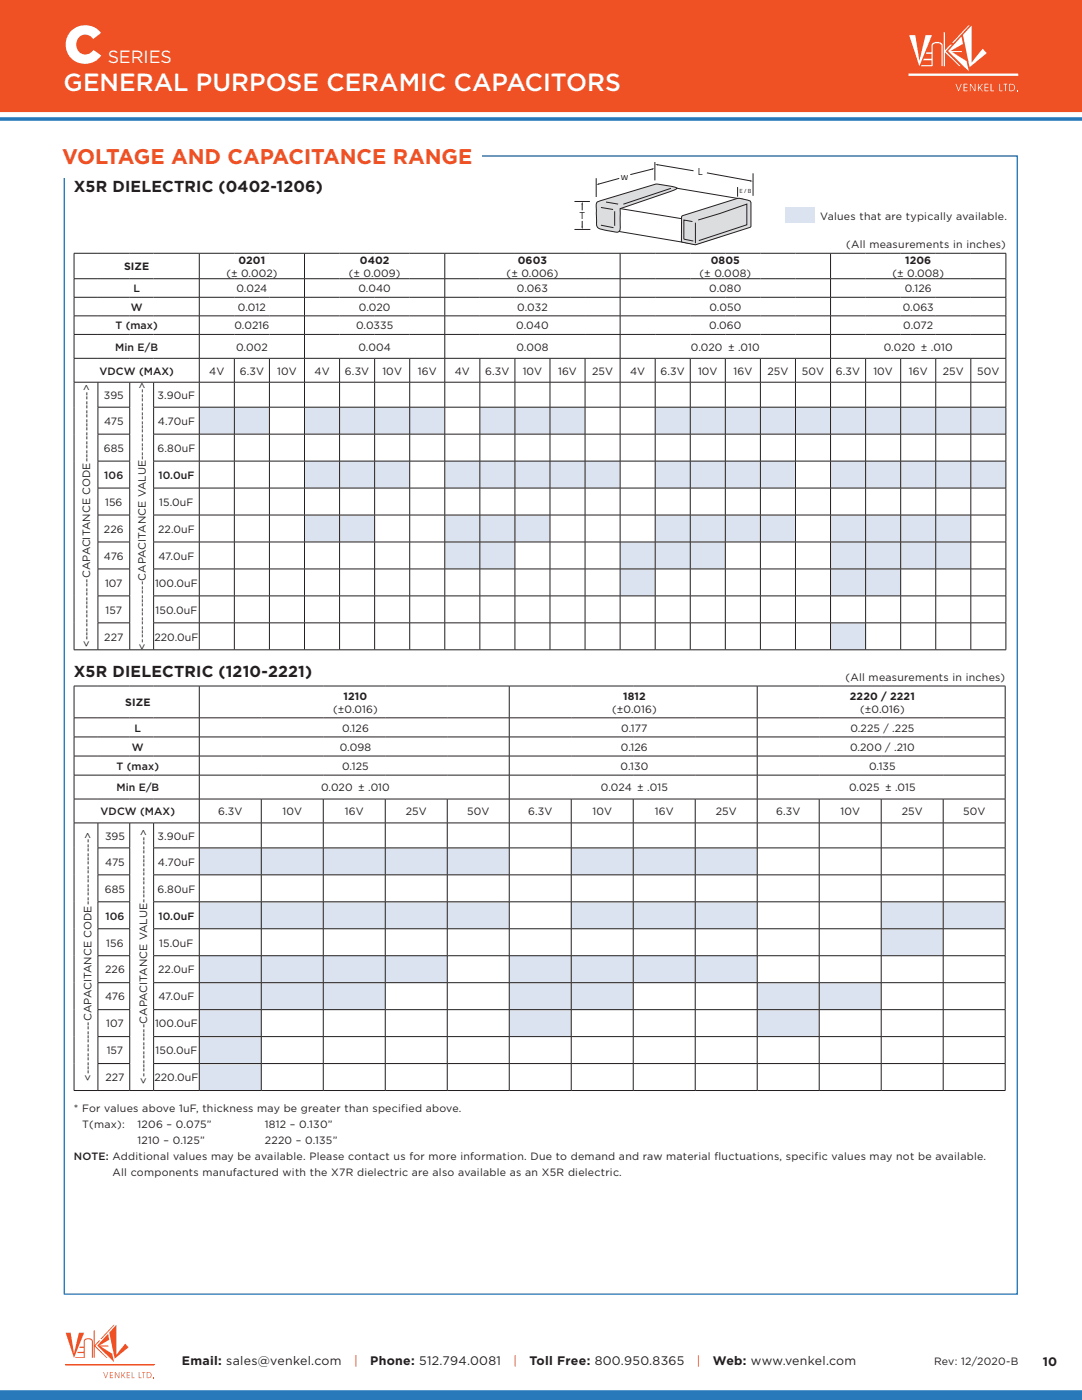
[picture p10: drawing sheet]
<svg xmlns="http://www.w3.org/2000/svg" width="216mm" height="279mm" viewBox="0 0 216 279" stroke-linecap="round" stroke-linejoin="round" font-family="sans-serif">
<path d="M-.1 -.1h216v22.3h-216z" fill="#f05124" stroke="#f05124" stroke-width=".35"/>
<g fill="#f05124">
<path d="M23.2 264.4v6l1.8-2.2 .7 .7-2.8 2.3-1.1-5.3z"/>
<path d="M13.1 266h1l.7 4.1 1-4.1h1l-2 5z"/>
<path d="M21.6 266.2l.2 1.2-2 1.1h1.8v.2h-1.6l2.4 1.5 .4 1.6-3.4-3.3z"/>
<path d="M16.9 267.3a1.04 1.04 0 0 1 1.6 .4v3.3h-.2v-3.3a.83 .83 0 0 0-1.4 0v3.3h-1.9l.1-.2h1.6v-.8h-1.3l.1-.2h1.2v-.8h-.9l.1-.3h.8v-1z"/>
<path d="M18.7 265.5h.2v2.9l.9-.9h.2l-1 1.1 2.4 2.4h-.2l-2.3-2.3v2.3h-.2z"/>
<path d="M22.7 264.4h.2l-2.6 2.8h-.3z"/>
<path d="M20.6 273.8h.1l.4 1.1 .4-1.1h.1l-.5 1.2z"/>
<path d="M21.9 273.8h.6v.2h-.5v.4h.5v.1h-.5v.4h.5v.1h-.6z"/>
<path d="M22.9 273.8h.2l.6 1.1v-1.1h.1v1.2h-.1l-.7-1v1h-.1z"/>
<path d="M24.2 273.8h.1v.7l.7-.7-.4 .6 .4 .6h-.1l-.4-.5-.2 .5h-.1z"/>
<path d="M25.3 273.8h.6v.2h-.5v.4h.5v.1h-.5v.4h.5v.1h-.6z"/>
<path d="M26.3 273.8h.1v1.1h.4v.1h-.5z"/>
<path d="M27.7 273.8h.1v1.1h.4v.1h-.5z"/>
<path d="M28.4 273.8h.6v.2h-.3v1h-.1v-1h-.2z"/>
<path d="M30.6 274.8h.1v.2h-.1z"/>
<path d="M29.3 273.8v1.2a.66 .66 0 0 0 .9-.6 .66 .66 0 0 0-.9-.6zM29.4 274a.52 .52 0 0 1 .7 .4 .52 .52 0 0 1-.7 .5z"/>
</g>
<path d="M13 272.4h17.8" fill="none" stroke="#f05124" stroke-width=".2"/>
<path d="M-.1 277.6h216v1.8h-216z" fill="#2779ba" stroke="#2779ba" stroke-width=".35"/>
<path d="M0 23.8h215.9" fill="none" stroke="#2779ba" stroke-width=".71" stroke-linecap="butt"/>
<g fill="#fff">
<path d="M193.9 5.1v7.4l2.2-2.8 .8 .9-3.4 2.8-1.4-6.4z"/>
<path d="M181.4 7h1.2l.9 5.1 1.2-5.1h1.3l-2.5 6.2z"/>
<path d="M191.8 7.3l.3 1.5-2.5 1.4h2.3v.2h-1.9l2.9 1.8 .4 2-4.1-4z"/>
<path d="M186 8.7a1.3 1.3 0 0 1 2.1 .4v4.1h-.3v-4.1a1.03 1.03 0 0 0-1.7 0v4.1h-2.3v-.2h2.1v-1h-1.7l.2-.3h1.5v-.9h-1.1l.1-.4h1v-1.3z"/>
<path d="M188.3 6.5h.3v3.5l1-1.1h.3l-1.2 1.3 3 3h-.3l-2.8-2.8v2.8h-.3z"/>
<path d="M193.2 5.1h.3l-3.2 3.5h-.3z"/>
<path d="M190.7 16.7h.1l.5 1.3 .4-1.3h.2l-.6 1.5h-.1z"/>
<path d="M192.3 16.7h.7v.2h-.6v.5h.6v.1h-.6v.6h.6v.1h-.7z"/>
<path d="M193.5 16.7h.2l.8 1.3v-1.3h.1v1.5h-.1l-.8-1.3v1.3h-.2z"/>
<path d="M195.1 16.7h.2v.8l.7-.8h.1l-.6 .7 .6 .8h-.2l-.5-.7-.1 .2v.5h-.2z"/>
<path d="M196.4 16.7h.8v.2h-.6v.5h.6v.1h-.6v.6h.6v.1h-.8z"/>
<path d="M197.7 16.7h.1v1.4h.5v.1h-.6z"/>
<path d="M199.4 16.7h.1v1.4h.6v.1h-.7z"/>
<path d="M200.2 16.7h.8v.2h-.3v1.3h-.2v-1.3h-.3z"/>
<path d="M203 17.9h.2v.3h-.2z"/>
<path d="M201.5 16.9a.64 .64 0 0 1 .9 .6 .64 .64 0 0 1-.9 .6zM201.4 16.7v1.5a.82 .82 0 0 0 1.2-.7 .82 .82 0 0 0-1.2-.8z"/>
</g>
<path d="M181.3 14.9h21.9" fill="none" stroke="#fff" stroke-width=".45"/>
<path d="M12.8 31.1h190.2v227.2h-190.2z" fill="none" stroke="#2779ba" stroke-width=".26"/>
<path d="M39.8 81.3h7v5.3h-7zM46.8 81.3h7v5.3h-7zM60.8 81.3h7v5.3h-7zM67.8 81.3h7v5.3h-7zM74.8 81.3h7v5.3h-7zM81.8 81.3h7v5.3h-7zM95.7 81.3h7v5.3h-7zM102.7 81.3h7v5.3h-7zM109.7 81.3h7v5.3h-7zM130.7 81.3h7v5.3h-7zM137.7 81.3h7v5.3h-7zM144.7 81.3h7v5.3h-7zM151.7 81.3h7v5.3h-7zM158.7 81.3h7v5.3h-7zM165.7 81.3h7v5.3h-7zM172.7 81.3h7v5.3h-7zM179.7 81.3h7v5.3h-7zM186.7 81.3h7v5.3h-7zM193.7 81.3h7v5.3h-7zM60.8 92h7v5.4h-7zM67.8 92h7v5.4h-7zM74.8 92h7v5.4h-7zM88.8 92h6.9v5.4h-6.9zM95.7 92h7v5.4h-7zM102.7 92h7v5.4h-7zM109.7 92h7v5.4h-7zM116.7 92h7v5.4h-7zM130.7 92h7v5.4h-7zM137.7 92h7v5.4h-7zM144.7 92h7v5.4h-7zM151.7 92h7v5.4h-7zM165.7 92h7v5.4h-7zM172.7 92h7v5.4h-7zM179.7 92h7v5.4h-7zM186.7 92h7v5.4h-7zM193.7 92h7v5.4h-7zM60.8 102.8h7v5.4h-7zM67.8 102.8h7v5.4h-7zM88.8 102.8h6.9v5.4h-6.9zM95.7 102.8h7v5.4h-7zM102.7 102.8h7v5.4h-7zM130.7 102.8h7v5.4h-7zM137.7 102.8h7v5.4h-7zM144.7 102.8h7v5.4h-7zM151.7 102.8h7v5.4h-7zM179.7 102.8h7v5.4h-7zM186.7 102.8h7v5.4h-7zM88.8 108.2h6.9v5.3h-6.9zM95.7 108.2h7v5.3h-7zM130.7 108.2h7v5.3h-7zM137.7 108.2h7v5.3h-7zM179.7 108.2h7v5.3h-7zM186.7 108.2h7v5.3h-7z" fill="#dbe3f1"/>
<g fill="#fff">
<path d="M88.8 81.3h6.9v5.3h-6.9z"/>
<path d="M53.8 81.3h7v5.3h-7zM39.8 92h7v5.4h-7zM46.8 92h7v5.4h-7zM53.8 92h7v5.4h-7zM39.8 102.8h7v5.4h-7zM46.8 102.8h7v5.4h-7zM53.8 102.8h7v5.4h-7z"/>
</g>
<path d="M165.7 102.8h7v5.4h-7zM172.7 102.8h7v5.4h-7zM123.7 108.2h7v5.3h-7zM165.7 108.2h7v5.3h-7zM172.7 108.2h7v5.3h-7zM123.7 113.5h7v5.4h-7zM165.7 113.5h7v5.4h-7zM172.7 113.5h7v5.4h-7zM165.7 124.3h7v5.4h-7z" fill="#dbe3f1"/>
<g fill="none" stroke="#231f20" stroke-width=".2">
<path d="M14.7 55.6h186.1M14.7 59.3h186.1M14.7 50.5h186.1M14.8 50.6v5M14.8 55.7v3.6M14.8 59.4v3.6M39.8 50.6v5M39.8 55.7v3.6M39.8 59.4v3.6M60.8 50.6v5M60.8 55.7v3.6M60.8 59.4v3.6"/>
<path d="M88.8 50.6v5M88.8 55.7v3.6M88.8 59.4v3.6M123.7 50.6v5M123.7 55.7v3.6M123.7 59.4v3.6M165.7 50.6v5M165.7 55.7v3.6M165.7 59.4v3.6M200.7 50.6v5M200.7 55.7v3.6M200.7 59.4v3.6"/>
<path d="M14.7 71.5l186 .1v4.6M14.7 76.3h186.1M14.7 63h186.1M14.7 66.7h186.1M14.8 63.1v3.6M14.8 66.8v4.7M14.8 71.6v4.6M14.8 76.3v53.3M19.5 76.3v4.9M25.9 76.3v4.9M30.7 76.3v4.9M39.8 63.1v3.6"/>
<path d="M39.8 66.8v4.7M39.8 71.6v4.6M39.8 76.3v4.9M46.8 71.6v4.6M46.8 76.3v4.9M53.8 71.6v4.6M53.8 76.3v4.9M60.8 63.1v3.6M60.8 66.8v4.7M60.8 71.6v4.6M60.8 76.3v4.9M67.8 71.6v4.6"/>
<path d="M67.8 76.3v4.9M74.8 71.6v4.6M74.8 76.3v4.9M81.8 71.6v4.6M81.8 76.3v4.9M88.8 63.1v3.6M88.8 66.8v4.7M88.8 71.6v4.6M88.8 76.3v4.9M95.7 71.6v4.6M95.7 76.3v4.9M102.7 71.6v4.6"/>
<path d="M102.7 76.3v4.9M109.7 71.6v4.6M109.7 76.3v4.9M116.7 71.6v4.6M116.7 76.3v4.9M123.7 63.1v3.6M123.7 66.8v4.7M123.7 71.6v4.6M123.7 76.3v4.9M130.7 71.6v4.6M130.7 76.3v4.9M137.7 71.6v4.6"/>
<path d="M137.7 76.3v4.9M144.7 71.6v4.6M144.7 76.3v4.9M151.7 71.6v4.6M151.7 76.3v4.9M158.7 71.6v4.6M158.7 76.3v4.9M165.7 63.1v3.6M165.7 66.8v4.7M165.7 71.6v4.6M165.7 76.3v4.9M172.7 71.6v4.6"/>
<path d="M172.7 76.3v4.9M179.7 71.6v4.6M179.7 76.3v4.9M186.7 71.6v4.6M186.7 76.3v4.9M193.7 71.6v4.6M193.7 76.3v4.9M200.7 63.1v3.6M200.7 66.8v4.7M200.7 76.3v4.9M19.5 81.3h6.4M19.5 92h6.4"/>
<path d="M19.5 86.6h6.4M19.5 97.4h6.4M19.5 81.3v5.3M19.5 86.7v5.3M19.5 92.1v5.3M19.5 97.4v5.3M25.9 81.3v5.3M25.9 86.7v5.3M25.9 92.1v5.3M25.9 97.4v5.3M30.6 81.3h170.2M30.6 92h170.2"/>
<path d="M30.6 86.6h170.2M30.7 97.4h170v5.3l-170.1 .1zM30.7 81.3v5.3M30.7 86.7v5.3M30.7 92.1v5.3M39.8 81.3v5.3M39.8 86.7v5.3M39.8 92.1v5.3M39.8 97.4v5.3M46.8 81.3v5.3M46.8 86.7v5.3M46.8 92.1v5.3"/>
<path d="M46.8 97.4v5.3M53.8 81.3v5.3M53.8 86.7v5.3M53.8 92.1v5.3M53.8 97.4v5.3M60.8 81.3v5.3M60.8 86.7v5.3M60.8 92.1v5.3M60.8 97.4v5.3M67.8 81.3v5.3M67.8 86.7v5.3M67.8 92.1v5.3"/>
<path d="M67.8 97.4v5.3M74.8 81.3v5.3M74.8 86.7v5.3M74.8 92.1v5.3M74.8 97.4v5.3M81.8 81.3v5.3M81.8 86.7v5.3M81.8 92.1v5.3M81.8 97.4v5.3M88.8 81.3v5.3M88.8 86.7v5.3M88.8 92.1v5.3"/>
<path d="M88.8 97.4v5.3M95.7 81.3v5.3M95.7 86.7v5.3M95.7 92.1v5.3M95.7 97.4v5.3M102.7 81.3v5.3M102.7 86.7v5.3M102.7 92.1v5.3M102.7 97.4v5.3M109.7 81.3v5.3M109.7 86.7v5.3M109.7 92.1v5.3"/>
<path d="M109.7 97.4v5.3M116.7 81.3v5.3M116.7 86.7v5.3M116.7 92.1v5.3M116.7 97.4v5.3M123.7 81.3v5.3M123.7 86.7v5.3M123.7 92.1v5.3M123.7 97.4v5.3M130.7 81.3v5.3M130.7 86.7v5.3M130.7 92.1v5.3"/>
<path d="M130.7 97.4v5.3M137.7 81.3v5.3M137.7 86.7v5.3M137.7 92.1v5.3M137.7 97.4v5.3M144.7 81.3v5.3M144.7 86.7v5.3M144.7 92.1v5.3M144.7 97.4v5.3M151.7 81.3v5.3M151.7 86.7v5.3M151.7 92.1v5.3"/>
<path d="M151.7 97.4v5.3M158.7 81.3v5.3M158.7 86.7v5.3M158.7 92.1v5.3M158.7 97.4v5.3M165.7 81.3v5.3M165.7 86.7v5.3M165.7 92.1v5.3M165.7 97.4v5.3M172.7 81.3v5.3M172.7 86.7v5.3M172.7 92.1v5.3"/>
<path d="M172.7 97.4v5.3M179.7 81.3v5.3M179.7 86.7v5.3M179.7 92.1v5.3M179.7 97.4v5.3M186.7 81.3v5.3M186.7 86.7v5.3M186.7 92.1v5.3M186.7 97.4v5.3M193.7 81.3v5.3M193.7 86.7v5.3M193.7 92.1v5.3"/>
<path d="M193.7 97.4v5.3M200.7 81.3v5.3M200.7 86.7v5.3M200.7 92.1v5.3M19.5 102.8h6.4M19.5 108.2h6.4M19.5 113.5h6.4M19.5 118.9h6.4M19.5 102.8v5.3M19.5 108.2v5.3M19.5 113.6v5.3M19.5 119v5.3"/>
<path d="M25.9 102.8v5.3M25.9 108.2v5.3M25.9 113.6v5.3M25.9 119v5.3M30.6 108.2h170.2M30.6 113.5h170.2M30.6 118.9h170.2M30.7 102.8v5.3M30.7 108.2v5.3M30.7 113.6v5.3M30.7 119v5.3M39.8 102.8v5.3"/>
<path d="M39.8 108.2v5.3M39.8 113.6v5.3M39.8 119v5.3M46.8 102.8v5.3M46.8 108.2v5.3M46.8 113.6v5.3M46.8 119v5.3M53.8 102.8v5.3M53.8 108.2v5.3M53.8 113.6v5.3M53.8 119v5.3M60.8 102.8v5.3"/>
<path d="M60.8 108.2v5.3M60.8 113.6v5.3M60.8 119v5.3M67.8 102.8v5.3M67.8 108.2v5.3M67.8 113.6v5.3M67.8 119v5.3M74.8 102.8v5.3M74.8 108.2v5.3M74.8 113.6v5.3M74.8 119v5.3M81.8 102.8v5.3"/>
<path d="M81.8 108.2v5.3M81.8 113.6v5.3M81.8 119v5.3M88.8 102.8v5.3M88.8 108.2v5.3M88.8 113.6v5.3M88.8 119v5.3M95.7 102.8v5.3M95.7 108.2v5.3M95.7 113.6v5.3M95.7 119v5.3M102.7 102.8v5.3"/>
<path d="M102.7 108.2v5.3M102.7 113.6v5.3M102.7 119v5.3M109.7 102.8v5.3M109.7 108.2v5.3M109.7 113.6v5.3M109.7 119v5.3M116.7 102.8v5.3M116.7 108.2v5.3M116.7 113.6v5.3M116.7 119v5.3M123.7 102.8v5.3"/>
<path d="M123.7 108.2v5.3M123.7 113.6v5.3M123.7 119v5.3M130.7 102.8v5.3M130.7 108.2v5.3M130.7 113.6v5.3M130.7 119v5.3M137.7 102.8v5.3M137.7 108.2v5.3M137.7 113.6v5.3M137.7 119v5.3M144.7 102.8v5.3"/>
<path d="M144.7 108.2v5.3M144.7 113.6v5.3M144.7 119v5.3M151.7 102.8v5.3M151.7 108.2v5.3M151.7 113.6v5.3M151.7 119v5.3M158.7 102.8v5.3M158.7 108.2v5.3M158.7 113.6v5.3M158.7 119v5.3M165.7 102.8v5.3"/>
<path d="M165.7 108.2v5.3M165.7 113.6v5.3M165.7 119v5.3M172.7 102.8v5.3M172.7 108.2v5.3M172.7 113.6v5.3M172.7 119v5.3M179.7 102.8v5.3M179.7 108.2v5.3M179.7 113.6v5.3M179.7 119v5.3M186.7 102.8v5.3"/>
<path d="M186.7 108.2v5.3M186.7 113.6v5.3M186.7 119v5.3M193.7 102.8v5.3M193.7 108.2v5.3M193.7 113.6v5.3M193.7 119v5.3M200.7 102.8v5.3M200.7 108.2v5.3M200.7 113.6v5.3M200.7 119v5.3M14.7 129.7h186.1"/>
<path d="M19.5 124.3h6.4M19.5 124.3v5.3M25.9 124.3v5.3M30.6 124.3h170.2M30.7 124.3v5.3M39.8 124.3v5.3M46.8 124.3v5.3M53.8 124.3v5.3M60.8 124.3v5.3M67.8 124.3v5.3M74.8 124.3v5.3M81.8 124.3v5.3"/>
<path d="M88.8 124.3v5.3M95.7 124.3v5.3M102.7 124.3v5.3M109.7 124.3v5.3M116.7 124.3v5.3M123.7 124.3v5.3M130.7 124.3v5.3M137.7 124.3v5.3M144.7 124.3v5.3M151.7 124.3v5.3M158.7 124.3v5.3M165.7 124.3v5.3"/>
<path d="M172.7 124.3v5.3M179.7 124.3v5.3M186.7 124.3v5.3M193.7 124.3v5.3M200.7 124.3v5.3"/>
</g>
<g fill="#dbe3f1">
<path d="M39.8 169.2h12.3v5.4h-12.3zM52.1 169.2h12.4v5.4h-12.4zM64.5 169.2h12.4v5.4h-12.4zM76.9 169.2h12.3v5.4h-12.3zM89.2 169.2h12.4v5.4h-12.4zM114 169.2h12.4v5.4h-12.4zM126.4 169.2h12.3v5.4h-12.3zM138.7 169.2h12.4v5.4h-12.4zM39.8 180h12.3v5.4h-12.3zM52.1 180h12.4v5.4h-12.4zM64.5 180h12.4v5.4h-12.4zM76.9 180h12.3v5.4h-12.3zM89.2 180h12.4v5.4h-12.4zM114 180h12.4v5.4h-12.4zM126.4 180h12.3v5.4h-12.3zM138.7 180h12.4v5.4h-12.4zM175.8 185.4h12.4v5.3h-12.4zM52.1 190.7h12.4v5.4h-12.4zM64.5 190.7h12.4v5.4h-12.4zM76.9 190.7h12.3v5.4h-12.3zM101.6 190.7h12.4v5.4h-12.4zM52.1 196.1h12.4v5.4h-12.4zM64.5 196.1h12.4v5.4h-12.4zM101.6 196.1h12.4v5.4h-12.4zM114 196.1h12.4v5.4h-12.4zM101.6 201.5h12.4v5.4h-12.4zM151.1 201.5h12.4v5.4h-12.4z"/>
<path d="M175.8 180h12.4v5.4h-12.4zM188.2 180h12.4v5.4h-12.4zM39.8 190.7h12.3v5.4h-12.3zM114 190.7h12.4v5.4h-12.4zM126.4 190.7h12.3v5.4h-12.3zM138.7 190.7h12.4v5.4h-12.4zM39.8 196.1h12.3v5.4h-12.3zM151.1 196.1h12.4v5.4h-12.4zM163.5 196.1h12.3v5.4h-12.3zM39.8 201.5h12.3v5.4h-12.3zM39.8 206.9h12.3v5.4h-12.3zM39.8 212.3h12.3v5.3h-12.3z"/>
</g>
<g fill="none" stroke="#231f20" stroke-width=".2">
<path d="M14.7 136.9h185.9M14.8 137v6.2M39.8 137v6.2M101.6 137v6.2M151.1 137v6.2M200.6 137v6.2M14.7 143.3h185.9M14.7 147.1h185.9M14.7 150.9h185.9M14.7 154.7h185.9M14.7 159.5h185.9M14.8 143.3v3.7"/>
<path d="M14.8 147.1v3.7M14.8 150.9v3.8M14.8 154.7v4.7M14.8 159.5v4.7M39.8 143.3v3.7M39.8 147.1v3.7M39.8 150.9v3.8M39.8 154.7v4.7M39.8 159.5v4.7M52.1 159.5v4.7M64.5 159.5v4.7M76.9 159.5v4.7"/>
<path d="M89.2 159.5v4.7M101.6 143.3v3.7M101.6 147.1v3.7M101.6 150.9v3.8M101.6 154.7v4.7M101.6 159.5v4.7M114 159.5v4.7M126.4 159.5v4.7M138.7 159.5v4.7M151.1 143.3v3.7M151.1 147.1v3.7M151.1 150.9v3.8"/>
<path d="M151.1 154.7v4.7M151.1 159.5v4.7M163.5 159.5v4.7M175.8 159.5v4.7M188.2 159.5v4.7M200.6 143.3v3.7M200.6 147.1v3.7M200.6 150.9v3.8M200.6 154.7v4.7M200.6 159.5v4.7M14.7 164.2h185.9M14.8 164.3v53.3"/>
<path d="M19.5 169.2h6.4M19.5 174.6h6.4M19.5 180h6.4M19.5 164.3v4.9M19.5 169.3v5.3M19.5 174.6v5.3M25.9 164.3v4.9M25.9 169.3v5.3M25.9 174.6v5.3M30.6 169.2h170M30.6 174.6h170M30.6 180h170"/>
<path d="M30.7 164.3v4.9M30.7 169.3v5.3M30.7 174.6v5.3M39.8 164.3v4.9M39.8 169.3v5.3M39.8 174.6v5.3M52.1 164.3v4.9M52.1 169.3v5.3M52.1 174.6v5.3M64.5 164.3v4.9M64.5 169.3v5.3M64.5 174.6v5.3"/>
<path d="M76.9 164.3v4.9M76.9 169.3v5.3M76.9 174.6v5.3M89.2 164.3v4.9M89.2 169.3v5.3M89.2 174.6v5.3M101.6 164.3v4.9M101.6 169.3v5.3M101.6 174.6v5.3M114 164.3v4.9M114 169.3v5.3M114 174.6v5.3"/>
<path d="M126.4 164.3v4.9M126.4 169.3v5.3M126.4 174.6v5.3M138.7 164.3v4.9M138.7 169.3v5.3M138.7 174.6v5.3M151.1 164.3v4.9M151.1 169.3v5.3M151.1 174.6v5.3M163.5 164.3v4.9M163.5 169.3v5.3M163.5 174.6v5.3"/>
<path d="M175.8 164.3v4.9M175.8 169.3v5.3M175.8 174.6v5.3M188.2 164.3v4.9M188.2 169.3v5.3M188.2 174.6v5.3M200.6 164.3v4.9M200.6 169.3v5.3M200.6 174.6v5.3M19.5 185.4h6.4M19.5 190.7h6.4M19.5 196.1h6.4"/>
<path d="M19.5 180v5.3M19.5 185.4v5.3M19.5 190.8v5.3M19.5 196.2v5.3M25.9 180v5.3M25.9 185.4v5.3M25.9 190.8v5.3M25.9 196.2v5.3M30.6 185.4h170M30.7 180v5.3M30.7 185.4v5.3M30.7 196.2v5.3"/>
<path d="M39.8 180v5.3M39.8 185.4v5.3M39.8 190.8v5.3M39.8 196.2v5.3M52.1 180v5.3M52.1 185.4v5.3M52.1 190.8v5.3M52.1 196.2v5.3M64.5 180v5.3M64.5 185.4v5.3M64.5 190.8v5.3M64.5 196.2v5.3"/>
<path d="M76.9 180v5.3M76.9 185.4v5.3M76.9 190.8v5.3M76.9 196.2v5.3M89.2 180v5.3M89.2 185.4v5.3M89.2 190.8v5.3M89.2 196.2v5.3M101.6 180v5.3M101.6 185.4v5.3M101.6 190.8v5.3M101.6 196.2v5.3"/>
<path d="M114 180v5.3M114 185.4v5.3M114 190.8v5.3M114 196.2v5.3M126.4 180v5.3M126.4 185.4v5.3M126.4 190.8v5.3M126.4 196.2v5.3M138.7 180v5.3M138.7 185.4v5.3M138.7 190.8v5.3M138.7 196.2v5.3"/>
<path d="M151.1 180v5.3M151.1 185.4v5.3M151.1 190.8v5.3M151.1 196.2v5.3M163.5 180v5.3M163.5 185.4v5.3M163.5 190.8v5.3M163.5 196.2v5.3M175.8 180v5.3M175.8 185.4v5.3M175.8 190.8v5.3M175.8 196.2v5.3"/>
<path d="M188.2 180v5.3M188.2 185.4v5.3M188.2 190.8v5.3M188.2 196.2v5.3M200.6 180v5.3M200.6 185.4v5.3M200.6 190.8v5.3M200.6 196.2v5.3M200.6 190.7l-169.9 .1v5.3h169.9M14.7 217.6h185.9M19.5 201.5h6.4M19.5 206.9h6.4"/>
<path d="M19.5 212.3h6.4M19.5 201.5v5.3M19.5 206.9v5.3M19.5 212.3v5.3M25.9 201.5v5.3M25.9 206.9v5.3M25.9 212.3v5.3M30.6 201.5h170M30.6 206.9h170M30.6 212.3h170M30.7 201.5v5.3M30.7 206.9v5.3"/>
<path d="M30.7 212.3v5.3M39.8 201.5v5.3M39.8 206.9v5.3M39.8 212.3v5.3M52.1 201.5v5.3M52.1 206.9v5.3M52.1 212.3v5.3M64.5 201.5v5.3M64.5 206.9v5.3M64.5 212.3v5.3M76.9 201.5v5.3M76.9 206.9v5.3"/>
<path d="M76.9 212.3v5.3M89.2 201.5v5.3M89.2 206.9v5.3M89.2 212.3v5.3M101.6 201.5v5.3M101.6 206.9v5.3M101.6 212.3v5.3M114 201.5v5.3M114 206.9v5.3M114 212.3v5.3M126.4 201.5v5.3M126.4 206.9v5.3"/>
<path d="M126.4 212.3v5.3M138.7 201.5v5.3M138.7 206.9v5.3M138.7 212.3v5.3M151.1 201.5v5.3M151.1 206.9v5.3M151.1 212.3v5.3M163.5 201.5v5.3M163.5 206.9v5.3M163.5 212.3v5.3M175.8 201.5v5.3M175.8 206.9v5.3"/>
<path d="M175.8 212.3v5.3M188.2 201.5v5.3M188.2 206.9v5.3M188.2 212.3v5.3M200.6 201.5v5.3M200.6 206.9v5.3M200.6 212.3v5.3"/>
</g>
<path d="M12.4 26.7h83.6v8.9h-83.6z" fill="#fff"/>
<path d="M139.9 47.1l6.6-2.1 .1 .3-6.7 2.1z" fill="#dcdddf"/>
<path d="M139.9 47.1l6.6-2.1 .1 .3-6.7 2.1z" fill="none" stroke="#231f20" stroke-width=".2"/>
<path d="M139.9 44.9l6.7-2v.2l-6.7 2.1z" fill="#dcdddf"/>
<path d="M139.9 44.9l6.7-2v.2l-6.7 2.1z" fill="none" stroke="#231f20" stroke-width=".2"/>
<path d="M139.9 46l6.6-2.1 .1 .3-6.7 2.1z" fill="#dcdddf"/>
<path d="M135 37.6l13.3 2.2M123.5 46.2l15.2 2.6M123.7 41.6l15 2.5M139.9 46l6.6-2.1 .1 .3-6.7 2.1zM143.7 47.2l-5 1.6" fill="none" stroke="#231f20" stroke-width=".2"/>
<path d="M119.1 40.4l.6-.3 11.2-3.4 3.2 .5 1 .3-.2 .3-1.2 .5-10 3.3 .1 3.4a.9 .9 0 0 1-.2 1.1 .9 .9 0 0 1-1.1 .2l-1.8-.4a1.49 1.49 0 0 1-1.7-1.8v-3.2z" fill="#dcdddf"/>
<path d="M133.9 37.6l-9.5 3.2M119.1 40.4l.6-.3 11.2-3.4 3.2 .5 1 .3-.2 .3-1.2 .5-10 3.3 .1 3.4a.9 .9 0 0 1-.2 1.1 .9 .9 0 0 1-1.1 .2l-1.8-.4a1.49 1.49 0 0 1-1.7-1.8v-3.2zM119.9 44.9l2.5 .5M119.9 41.4l2.4 .4M120.9 40.3l2.4 .4M122.7 42.2v2.9" fill="none" stroke="#231f20" stroke-width=".2"/>
<path d="M136.1 43.1l11-3.5h.4l1.7 .3 .5 .2 .1 .3v4.8l-.1 .2-10.9 3.5-2.7-.6-.1-.1z" fill="#dcdddf"/>
<path d="M119 35.6v3.7M130.7 32.3v3.7M141.1 34.5l8.7 1.6M147.2 37.3v2M150.3 34.6v4.5M136.1 43.1l11-3.5h.4l1.7 .3 .5 .2 .1 .3v4.8l-.1 .2-10.9 3.5-2.7-.6-.1-.1zM138.2 44.2l-1.7-.3v3.8l1.8 .4M139.3 43.9l4.4-1.3 5.3-1.9v4.2l-9.5 3.1" fill="none" stroke="#231f20" stroke-width=".2"/>
<path d="M149.7 35.9l.6 .3-.7 .1 .2-.2z" fill="#231f20"/>
<path d="M131.1 32.9l7.3 1.2" fill="none" stroke="#231f20" stroke-width=".2"/>
<path d="M130.7 32.8l.6-.1-.1 .2v.2z" fill="#231f20"/>
<path d="M123.6 35.6l-4.2 1.2" fill="none" stroke="#231f20" stroke-width=".2"/>
<path d="M119 36.9l.5-.4-.1 .2 .2 .2z" fill="#231f20"/>
<path d="M130.2 33.7l-4.4 1.2" fill="none" stroke="#231f20" stroke-width=".2"/>
<path d="M130 33.6h.6l-.5 .3 .1-.2z" fill="#231f20"/>
<path d="M116.2 44.1v1.2" fill="none" stroke="#231f20" stroke-width=".2"/>
<path d="M116 45.2l.2 .1 .2-.1-.2 .6z" fill="#231f20"/>
<path d="M114.6 45.8h3.2M116.2 40.7v1.3" fill="none" stroke="#231f20" stroke-width=".2"/>
<path d="M116.2 40.2l.2 .6-.2-.1-.2 .1z" fill="#231f20"/>
<path d="M114.6 40.2h3.1M138.8 44.4v4.1" fill="none" stroke="#231f20" stroke-width=".2"/>
<path d="M156.7 41.5h5.9v3h-5.9z" fill="#dbe3f1"/>
<text font-size="10.6" fill="#fff" x="12.7" y="12.6">C</text>
<text font-size="4.9" fill="#fff" x="12.7" y="18.2">GENERAL PURPOSE CERAMIC CAPACITORS</text>
<text font-size="4.2" fill="#f05124" x="12.4" y="32.8">VOLTAGE AND CAPACITANCE RANGE</text>
<text font-size="3.5" fill="#fff" x="21.5" y="12.6">SERIES</text>
<g font-size="3.2" fill="#231f20">
<text x="14.7" y="38.4">X5R DIELECTRIC (0402-1206)</text>
<text x="14.7" y="135.1">X5R DIELECTRIC (1210-2221)</text>
</g>
<g font-size="2.5" fill="#231f20">
<text x="36.3" y="272.4">Email: sales@venkel.com</text>
<text x="73.9" y="272.4">Phone: 512.794.0081</text>
<text x="105.7" y="272.4">Toll Free: 800.950.8365</text>
<text x="142.3" y="272.4">Web: www.venkel.com</text>
<text x="208.1" y="272.6">10</text>
</g>
<g font-size="2.5" fill="#f05124">
<text x="70.6" y="272.4">|</text>
<text x="102.4" y="272.4">|</text>
<text x="139.1" y="272.4">|</text>
</g>
<g font-size="2.1" fill="#231f20">
<text x="163.7" y="43.8">Values that are typically available.</text>
<text x="24.7" y="53.9">SIZE</text>
<text x="47.6" y="52.7">0201</text>
<text x="71.8" y="52.7">0402</text>
<text x="103.3" y="52.7">0603</text>
<text x="141.8" y="52.7">0805</text>
<text x="168.9" y="49.5">(All measurements in inches)</text>
<text x="180.6" y="52.7">1206</text>
<text x="26.6" y="58.3">L</text>
<text x="45.2" y="55.2">(± 0.002)</text>
<text x="47.2" y="58.3">0.024</text>
<text x="69.6" y="55.2">(± 0.009)</text>
<text x="71.5" y="58.3">0.040</text>
<text x="101.1" y="55.2">(± 0.006)</text>
<text x="103.2" y="58.3">0.063</text>
<text x="139.6" y="55.2">(± 0.008)</text>
<text x="141.5" y="58.3">0.080</text>
<text x="178.1" y="55.2">(± 0.008)</text>
<text x="180.5" y="58.3">0.126</text>
<text x="23" y="65.7">T (max)</text>
<text x="26.1" y="62">W</text>
<text x="46.8" y="65.7">0.0216</text>
<text x="47.5" y="62">0.012</text>
<text x="71" y="65.7">0.0335</text>
<text x="71.6" y="62">0.020</text>
<text x="103" y="65.7">0.040</text>
<text x="103.2" y="62">0.032</text>
<text x="141.5" y="65.7">0.060</text>
<text x="141.6" y="62">0.050</text>
<text x="180.1" y="62">0.063</text>
<text x="180.2" y="65.7">0.072</text>
<text x="23" y="70">Min E/B</text>
<text x="47.1" y="70">0.002</text>
<text x="71.5" y="70">0.004</text>
<text x="103" y="70">0.008</text>
<text x="137.9" y="70">0.020 ± .010</text>
<text x="176.4" y="70">0.020 ± .010</text>
<text x="19.8" y="74.7">VDCW (MAX)</text>
<text x="41.8" y="74.7">4V</text>
<text x="47.8" y="74.7">6.3V</text>
<text x="55.3" y="74.7">10V</text>
<text x="62.7" y="74.7">4V</text>
<text x="68.8" y="74.7">6.3V</text>
<text x="76.3" y="74.7">10V</text>
<text x="83.4" y="74.7">16V</text>
<text x="90.7" y="74.7">4V</text>
<text x="96.8" y="74.7">6.3V</text>
<text x="104.3" y="74.7">10V</text>
<text x="111.4" y="74.7">16V</text>
<text x="118.1" y="74.7">25V</text>
<text x="125.7" y="74.7">4V</text>
<text x="131.8" y="74.7">6.3V</text>
<text x="139.3" y="74.7">10V</text>
<text x="146.4" y="74.7">16V</text>
<text x="153.1" y="74.7">25V</text>
<text x="160" y="74.7">50V</text>
<text x="166.8" y="74.7">6.3V</text>
<text x="174.3" y="74.7">10V</text>
<text x="181.3" y="74.7">16V</text>
<text x="188.1" y="74.7">25V</text>
<text x="195" y="74.7">50V</text>
<text x="20.7" y="79.6">395</text>
<text x="31.5" y="79.6">3.90uF</text>
<text x="20.8" y="84.8">475</text>
<text x="31.5" y="84.8">4.70uF</text>
<text x="20.7" y="90.2">685</text>
<text x="20.8" y="95.6">106</text>
<text x="31.4" y="90.2">6.80uF</text>
<text x="31.6" y="95.6">10.0uF</text>
<text x="21" y="100.9">156</text>
<text x="31.8" y="100.9">15.0uF</text>
<text x="20.7" y="106.3">226</text>
<text x="31.5" y="106.3">22.0uF</text>
<text x="20.7" y="111.7">476</text>
<text x="31.6" y="111.7">47.0uF</text>
<text x="21" y="117.1">107</text>
<text x="30.9" y="117.1">100.0uF</text>
<text x="21.1" y="122.5">157</text>
<text x="31" y="122.5">150.0uF</text>
<text x="18" y="129.2" transform="rotate(-90 18 129.2)">&lt;--------------CAPACITANCE CODE----------------&gt;</text>
<text x="20.8" y="127.8">227</text>
<text x="29.1" y="129.6" transform="rotate(-90 29.1 129.6)">&lt;--------------CAPACITANCE VALUE----------------&gt;</text>
<text x="30.8" y="127.8">220.0uF</text>
<text x="168.7" y="135.8">(All measurements in inches)</text>
<text x="25" y="140.9">SIZE</text>
<text x="66.5" y="142.2">(±0.016)</text>
<text x="68.6" y="139.7">1210</text>
<text x="122.1" y="142.2">(±0.016)</text>
<text x="124.3" y="139.7">1812</text>
<text x="169.6" y="139.7">2220 / 2221</text>
<text x="171.6" y="142.2">(±0.016)</text>
<text x="26.3" y="149.8">W</text>
<text x="26.8" y="146">L</text>
<text x="67.8" y="149.8">0.098</text>
<text x="68.2" y="146">0.126</text>
<text x="123.9" y="149.8">0.126</text>
<text x="124" y="146">0.177</text>
<text x="169.6" y="149.8">0.200 / .210</text>
<text x="169.7" y="146">0.225 / .225</text>
<text x="23.3" y="153.6">T (max)</text>
<text x="68.3" y="153.6">0.125</text>
<text x="123.8" y="153.6">0.130</text>
<text x="173.4" y="153.6">0.135</text>
<text x="23.2" y="157.9">Min E/B</text>
<text x="64.1" y="157.9">0.020 ± .010</text>
<text x="119.9" y="157.9">0.024 ± .015</text>
<text x="169.4" y="157.9">0.025 ± .015</text>
<text x="20.1" y="162.7">VDCW (MAX)</text>
<text x="21" y="167.6">395</text>
<text x="31.5" y="167.6">3.90uF</text>
<text x="43.5" y="162.7">6.3V</text>
<text x="56.4" y="162.7">10V</text>
<text x="68.8" y="162.7">16V</text>
<text x="81" y="162.7">25V</text>
<text x="93.2" y="162.7">50V</text>
<text x="105.4" y="162.7">6.3V</text>
<text x="118.2" y="162.7">10V</text>
<text x="130.7" y="162.7">16V</text>
<text x="142.8" y="162.7">25V</text>
<text x="154.9" y="162.7">6.3V</text>
<text x="167.7" y="162.7">10V</text>
<text x="179.9" y="162.7">25V</text>
<text x="192.2" y="162.7">50V</text>
<text x="21" y="172.8">475</text>
<text x="31.5" y="172.8">4.70uF</text>
<text x="20.9" y="178.1">685</text>
<text x="31.4" y="178.1">6.80uF</text>
<text x="21" y="183.5">106</text>
<text x="31.6" y="183.5">10.0uF</text>
<text x="21.2" y="188.9">156</text>
<text x="31.8" y="188.9">15.0uF</text>
<text x="21" y="194.3">226</text>
<text x="31.5" y="194.3">22.0uF</text>
<text x="21" y="199.7">476</text>
<text x="31.6" y="199.7">47.0uF</text>
<text x="21.2" y="205">107</text>
<text x="30.9" y="205">100.0uF</text>
<text x="18.2" y="215.8" transform="rotate(-90 18.2 215.8)">&lt;------------CAPACITANCE CODE---------------&gt;</text>
<text x="21" y="215.8">227</text>
<text x="21.3" y="210.4">157</text>
<text x="30.8" y="215.8">220.0uF</text>
<text x="31" y="210.4">150.0uF</text>
<text x="14.7" y="221.9">* For values above 1uF, thickness may be greater than specified above.</text>
<text x="29.3" y="216.3" transform="rotate(-90 29.3 216.3)">&lt;------------CAPACITANCE VALUE---------------&gt;</text>
<text x="16.4" y="225.1">T(max):</text>
<text x="27.4" y="225.1">1206 – 0.075”</text>
<text x="52.8" y="225.1">1812 – 0.130”</text>
<text x="14.7" y="231.4">NOTE: Additional values may be available. Please contact us for more information. Due to demand and raw material fluctuations, specific values may not be available.</text>
<text x="27.4" y="228.3">1210 – 0.125”</text>
<text x="52.8" y="228.3">2220 – 0.135”</text>
<text x="22.5" y="234.6">All components manufactured with the X7R dielectric are also available as an X5R dielectric.</text>
<text x="186.4" y="272.5">Rev: 12/2020-B</text>
</g>
<g font-size="2" fill="#231f20">
<text x="123.9" y="35.9">w</text>
<text x="139.2" y="34.8">L</text>
<text x="115.7" y="43.8">T</text>
</g>
<text font-size="1.2" fill="#231f20" x="147.6" y="38.4">E/B</text>
</svg>
